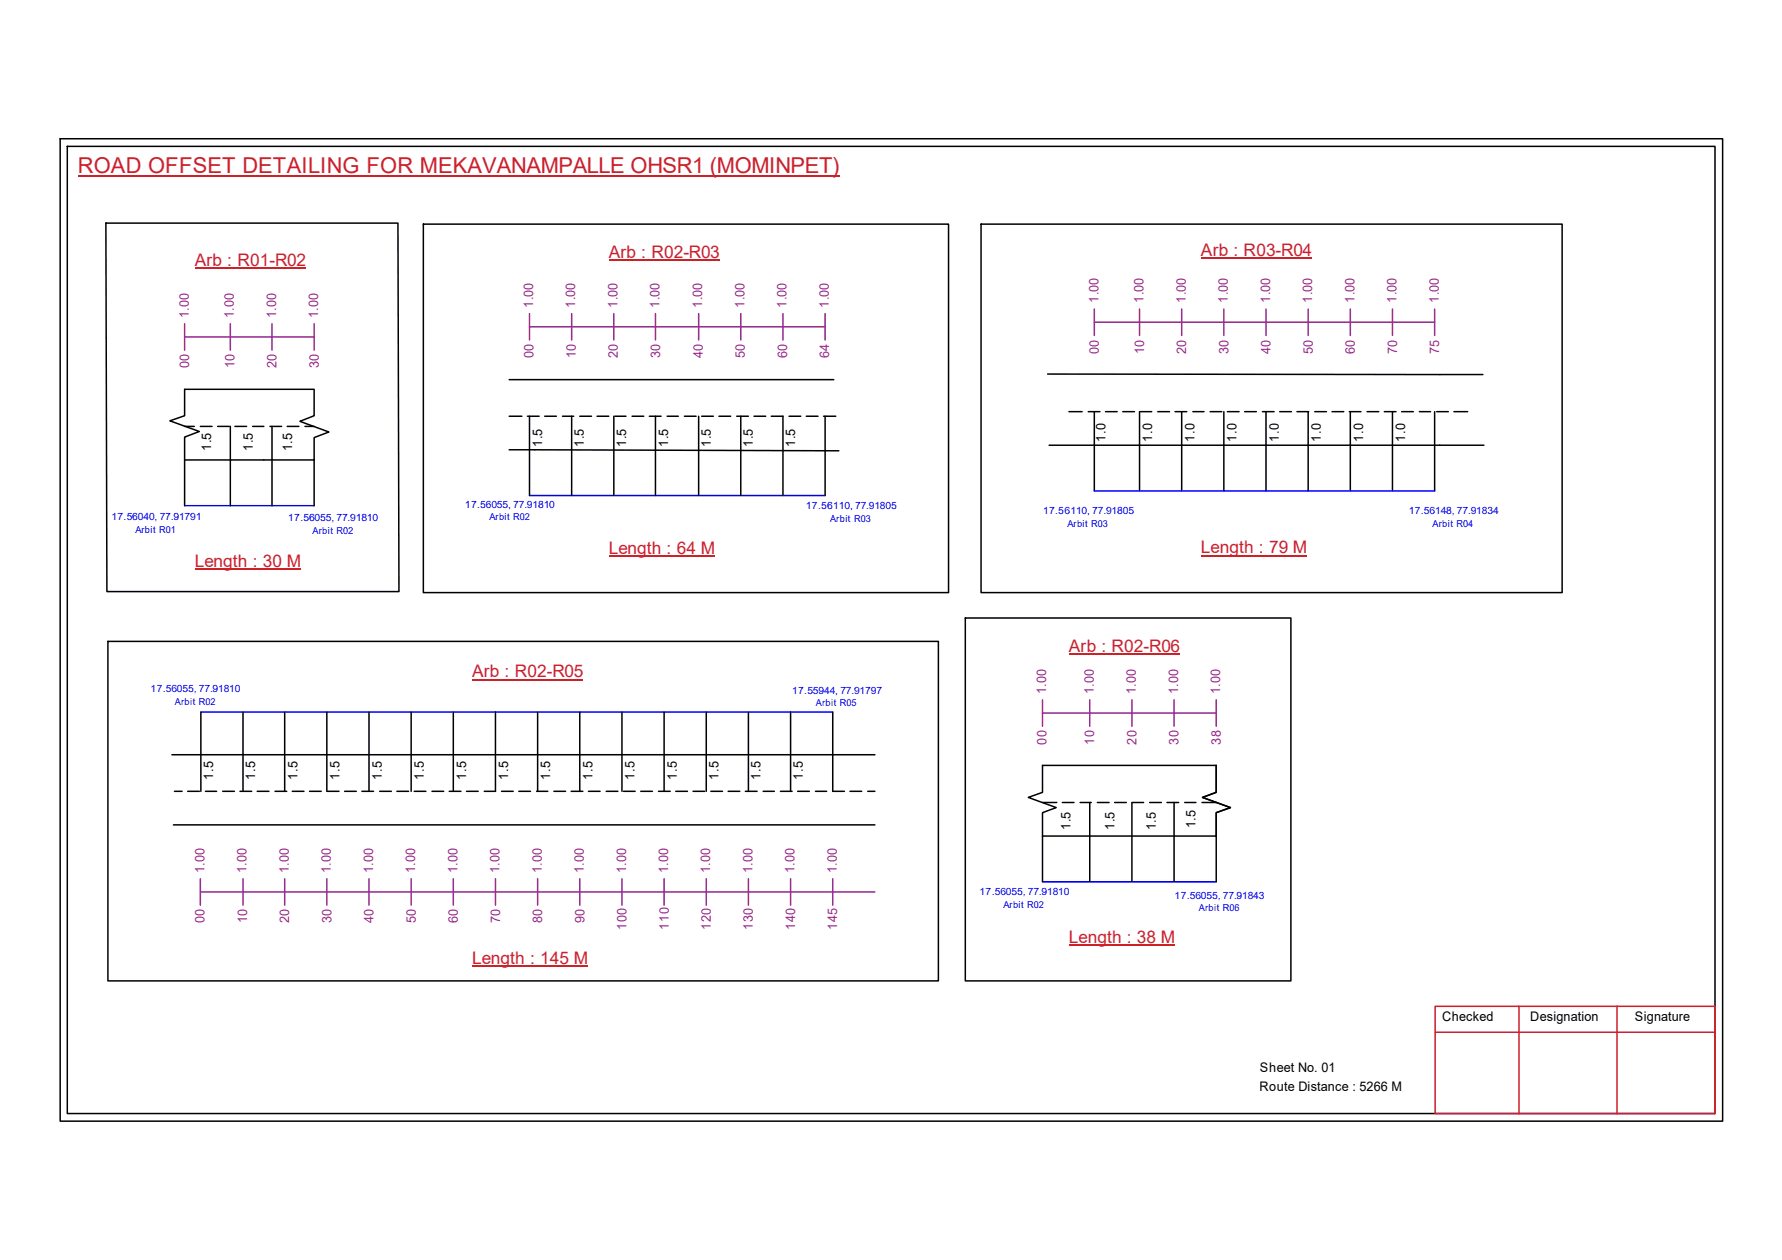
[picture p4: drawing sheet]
<svg xmlns="http://www.w3.org/2000/svg" width="297mm" height="210mm" viewBox="0 0 297 210" stroke-linecap="round" stroke-linejoin="round" font-family="sans-serif">
<g fill="none" stroke="#000" stroke-width=".25">
<path d="M10 23.1h277.1v163.7h-277.1zM11.2 24.4h274.7v161.1h-274.7zM17.6 37.2h48.7l.2 61.4h-48.7zM70.6 37.3h87.5v61.4h-87.5zM163.5 37.3h96.9v61.4h-96.9zM30.8 76.6h21.6M30.8 71h1.6M30.8 76.6v7.6M33.4 71h1.9M36.3 71h1.9M38.4 71v13.2M39.2 71h1.9"/>
<path d="M42.1 71h1.9M45 71h1.9M45.3 71v13.2M47.9 71h1.9M50.8 71h1.6M52.4 64.9h-21.6v4.4l-2.5 .8 4.9 1.8-2.4 .9v3.8M52.4 64.9v4.4l-2.4 .9 4.8 1.8-2.4 .9v3.7M52.4 76.6v7.6M84.9 74.9l54.9 .2M84.9 69.3h2.1M84.9 63.2h54.1M87.9 69.3h2"/>
<path d="M88.3 69.3v13.2M90.8 69.3h1.9M93.8 69.3h1.8M95.3 69.3v13.2M96.6 69.3h2M99.5 69.3h2M102.3 69.3v13.2M102.5 69.3h1.8M105.4 69.3h1.9M108.2 69.3h2M109.3 69.3v13.2M111.2 69.3h1.9"/>
<path d="M114.1 69.3h1.9M116.5 69.3v13.2M117 69.3h1.9M119.8 69.3h2M122.8 69.3h2M123.5 69.3v13.2M125.7 69.3h1.9M128.6 69.3h1.9v13.2M131.5 69.3h2M134.4 69.3h2M137.3 69.3h2M137.5 69.3v13.2"/>
<path d="M174.6 62.3l72.6 .1M174.9 74.2h72.5M178.2 68.6h2.2M181.4 68.6h1.9M182.4 68.6v13.2M184.3 68.6h1.9M187.2 68.6h1.9M189.9 68.6v13.2M190.1 68.6h1.9M193 68.6h1.9M195.9 68.6h1.9M197 68.6v13.2"/>
<path d="M198.8 68.6h1.9M201.7 68.6h2M204 68.6v13.2M204.6 68.6h1.9M207.5 68.6h1.9M210.4 68.6h2M211 68.6v13.2M213.3 68.6h2M216.2 68.6h1.9M218.1 68.6v13.2M219.2 68.6h1.9M222 68.6h2"/>
<path d="M224.9 68.6h2M225.1 68.6v13.2M227.9 68.6h1.9M230.8 68.6h1.9M232.1 68.6v13.2M233.6 68.6h2M236.6 68.6h1.9M239.1 68.6v13.2M239.5 68.6h1.9M242.4 68.6h2.2M18 106.8h138.4v56.6h-138.4zM33.5 118.6v13.2"/>
<path d="M40.5 118.6v13.2M47.5 118.6v13.2M54.5 118.6v13.2M61.5 118.6v13.2M68.5 118.6v13.2M75.6 118.6v13.2M82.6 118.6v13.2h-1.9M89.6 118.6v13.2M96.6 118.6v13.2M103.7 118.6v13.2M110.7 118.6v13.2M117.7 118.6v13.2"/>
<path d="M124.8 118.6v13.2M131.8 118.6v13.2M138.8 118.6v13.2h2M160.9 103h54.3v60.4h-54.3zM28.7 125.7h117.1M28.9 137.4h116.9M29.1 131.8h1.2M31.3 131.8h1.9M34.2 131.8h1.9M37.1 131.8h2M40 131.8h1.9M42.9 131.8h1.9"/>
<path d="M45.8 131.8h2M48.7 131.8h2M51.6 131.8h1.9M54.6 131.8h1.9M57.4 131.8h2M60.3 131.8h2M63.3 131.8h1.9M66.2 131.8h1.9M69 131.8h2M72 131.8h2M74.9 131.8h1.9M77.8 131.8h1.9"/>
<path d="M83.6 131.8h2M86.5 131.8h1.9M89.4 131.8h1.9M92.3 131.8h2M95.2 131.8h2M98.1 131.8h1.9M101 131.8h2M103.9 131.8h2M106.8 131.8h2M109.8 131.8h1.9M112.6 131.8h2M115.5 131.8h2"/>
<path d="M118.5 131.8h1.9M121.4 131.8h1.9M124.2 131.8h2M127.2 131.8h1.9M130.1 131.8h1.9M133 131.8h1.9M135.9 131.8h1.9M141.7 131.8h1.9M144.6 131.8h1.2M173.8 139.3v-3.9l2.3-.9-4.7-1.7 2.4-.8v-4.5h28.9v4.5l-2.3 .8 4.7 1.7-2.4 .9v3.9M173.8 139.3h28.9M173.8 133.7h2.3"/>
<path d="M173.8 139.3v7.6M177.1 133.7h1.9M180 133.7h1.9M181.6 133.7v13.2M182.9 133.7h2M185.8 133.7h1.9M188.7 133.7v13.2M188.8 133.7h1.8M191.6 133.7h2M194.5 133.7h2M195.7 133.7v13.2M197.5 133.7h1.8"/>
<path d="M200.4 133.7h2.3M202.7 139.3v7.6"/>
</g>
<path d="M239.2 167.6h46.7v17.9h-46.7zM239.2 172h46.7M253.2 167.6v17.9M269.5 167.6v17.9" fill="none" stroke="#cc1f26" stroke-width=".25"/>
<path d="M13 29.3h126.9" fill="none" stroke="#cd2027" stroke-width=".25"/>
<path d="M30.8 84.2h21.6M88.3 82.5h49.2M182.4 81.8h56.7M33.5 118.6h105.3M173.8 146.9h28.9" fill="none" stroke="#00f" stroke-width=".25"/>
<g fill="none" stroke="#93278f" stroke-width=".25">
<path d="M30.8 56.1h21.6M30.8 53.9v4.4M38.4 53.9v4.4M45.3 53.9v4.4M52.4 53.9v4.4M88.3 54.4h49.2M88.3 52.2v4.4M95.3 52.2v4.4M102.3 52.2v4.4M109.3 52.2v4.4M116.5 52.2v4.4M123.5 52.2v4.4"/>
<path d="M130.5 52.2v4.4M137.5 52.2v4.4M182.4 53.7h56.7M182.4 51.5v4.4M189.9 51.5v4.4M197 51.5v4.4M204 51.5v4.4M211 51.5v4.4M218.1 51.5v4.4M225.1 51.5v4.4M232.1 51.5v4.4M239.1 51.5v4.4"/>
<path d="M173.8 118.8h28.9M173.8 116.6v4.4M181.6 116.6v4.4M188.7 116.6v4.4M195.7 116.6v4.4M202.7 116.6v4.4M33.4 146.4v4.4M33.5 148.6h112.3M40.5 146.4v4.4M47.5 146.4v4.4M54.5 146.4v4.4M61.5 146.4v4.4"/>
<path d="M68.5 146.4v4.4M75.6 146.4v4.4M82.6 146.4v4.4M89.6 146.4v4.4M96.6 146.4v4.4M103.7 146.4v4.4M110.7 146.4v4.4M117.7 146.4v4.4M124.8 146.4v4.4M131.8 146.4v4.4M138.8 146.4v4.4"/>
</g>
<path d="M32.5 44.7h18.4M101.5 43.3h18.4M200.2 43h18.4M32.5 94.8h17.6M101.5 92.6h17.6M200.2 92.5h17.6M78.7 113.2h18.5M178.2 108.9h18.4M178.2 157.4h17.6M78.7 161h19.2" fill="none" stroke="#cd2027" stroke-width=".17"/>
<text font-size="3.6" fill="#cd2027" x="13" y="28.9">ROAD OFFSET DETAILING FOR MEKAVANAMPALLE OHSR1 (MOMINPET)</text>
<g font-size="2.9" fill="#cd2027">
<text x="32.5" y="44.4">Arb : R01-R02</text>
<text x="101.5" y="43">Arb : R02-R03</text>
<text x="200.2" y="42.7">Arb : R03-R04</text>
<text x="32.5" y="94.5">Length : 30 M</text>
<text x="101.5" y="92.3">Length : 64 M</text>
<text x="200.2" y="92.2">Length : 79 M</text>
<text x="78.7" y="112.9">Arb : R02-R05</text>
<text x="178.2" y="108.5">Arb : R02-R06</text>
<text x="78.7" y="160.6">Length : 145 M</text>
<text x="178.2" y="157.1">Length : 38 M</text>
</g>
<g font-size="2.2" fill="#93278f">
<text x="31.5" y="53" transform="rotate(-90 31.5 53)">1.00</text>
<text x="39" y="53" transform="rotate(-90 39 53)">1.00</text>
<text x="46" y="53" transform="rotate(-90 46 53)">1.00</text>
<text x="53" y="53" transform="rotate(-90 53 53)">1.00</text>
<text x="88.9" y="51.3" transform="rotate(-90 88.9 51.3)">1.00</text>
<text x="95.9" y="51.3" transform="rotate(-90 95.9 51.3)">1.00</text>
<text x="102.9" y="51.3" transform="rotate(-90 102.9 51.3)">1.00</text>
<text x="109.9" y="51.3" transform="rotate(-90 109.9 51.3)">1.00</text>
<text x="117" y="51.3" transform="rotate(-90 117 51.3)">1.00</text>
<text x="124.1" y="51.3" transform="rotate(-90 124.1 51.3)">1.00</text>
<text x="131.1" y="51.3" transform="rotate(-90 131.1 51.3)">1.00</text>
<text x="138.1" y="51.3" transform="rotate(-90 138.1 51.3)">1.00</text>
<text x="183.1" y="50.5" transform="rotate(-90 183.1 50.5)">1.00</text>
<text x="190.6" y="50.5" transform="rotate(-90 190.6 50.5)">1.00</text>
<text x="197.7" y="50.5" transform="rotate(-90 197.7 50.5)">1.00</text>
<text x="204.7" y="50.5" transform="rotate(-90 204.7 50.5)">1.00</text>
<text x="211.7" y="50.5" transform="rotate(-90 211.7 50.5)">1.00</text>
<text x="218.7" y="50.5" transform="rotate(-90 218.7 50.5)">1.00</text>
<text x="225.8" y="50.5" transform="rotate(-90 225.8 50.5)">1.00</text>
<text x="232.8" y="50.5" transform="rotate(-90 232.8 50.5)">1.00</text>
<text x="239.8" y="50.5" transform="rotate(-90 239.8 50.5)">1.00</text>
<text x="88.9" y="59.7" transform="rotate(-90 88.9 59.7)">00</text>
<text x="96" y="59.7" transform="rotate(-90 96 59.7)">10</text>
<text x="103" y="59.7" transform="rotate(-90 103 59.7)">20</text>
<text x="110" y="59.7" transform="rotate(-90 110 59.7)">30</text>
<text x="117.1" y="59.7" transform="rotate(-90 117.1 59.7)">40</text>
<text x="124.2" y="59.7" transform="rotate(-90 124.2 59.7)">50</text>
<text x="131.2" y="59.7" transform="rotate(-90 131.2 59.7)">60</text>
<text x="138.2" y="59.7" transform="rotate(-90 138.2 59.7)">64</text>
<text x="183.2" y="58.9" transform="rotate(-90 183.2 58.9)">00</text>
<text x="190.7" y="58.9" transform="rotate(-90 190.7 58.9)">10</text>
<text x="197.7" y="58.9" transform="rotate(-90 197.7 58.9)">20</text>
<text x="204.8" y="58.9" transform="rotate(-90 204.8 58.9)">30</text>
<text x="211.8" y="58.9" transform="rotate(-90 211.8 58.9)">40</text>
<text x="218.8" y="58.9" transform="rotate(-90 218.8 58.9)">50</text>
<text x="225.8" y="58.9" transform="rotate(-90 225.8 58.9)">60</text>
<text x="232.9" y="58.9" transform="rotate(-90 232.9 58.9)">70</text>
<text x="239.9" y="58.9" transform="rotate(-90 239.9 58.9)">75</text>
<text x="31.5" y="61.4" transform="rotate(-90 31.5 61.4)">00</text>
<text x="39.1" y="61.4" transform="rotate(-90 39.1 61.4)">10</text>
<text x="46.1" y="61.4" transform="rotate(-90 46.1 61.4)">20</text>
<text x="53.1" y="61.4" transform="rotate(-90 53.1 61.4)">30</text>
<text x="174.4" y="115.7" transform="rotate(-90 174.4 115.7)">1.00</text>
<text x="182.3" y="115.7" transform="rotate(-90 182.3 115.7)">1.00</text>
<text x="189.4" y="115.7" transform="rotate(-90 189.4 115.7)">1.00</text>
<text x="196.4" y="115.7" transform="rotate(-90 196.4 115.7)">1.00</text>
<text x="203.4" y="115.7" transform="rotate(-90 203.4 115.7)">1.00</text>
<text x="174.5" y="124" transform="rotate(-90 174.5 124)">00</text>
<text x="182.4" y="124" transform="rotate(-90 182.4 124)">10</text>
<text x="189.4" y="124" transform="rotate(-90 189.4 124)">20</text>
<text x="196.5" y="124" transform="rotate(-90 196.5 124)">30</text>
<text x="203.5" y="124" transform="rotate(-90 203.5 124)">38</text>
<text x="34.1" y="145.5" transform="rotate(-90 34.1 145.5)">1.00</text>
<text x="41.1" y="145.5" transform="rotate(-90 41.1 145.5)">1.00</text>
<text x="48.1" y="145.5" transform="rotate(-90 48.1 145.5)">1.00</text>
<text x="55.2" y="145.5" transform="rotate(-90 55.2 145.5)">1.00</text>
<text x="62.2" y="145.5" transform="rotate(-90 62.2 145.5)">1.00</text>
<text x="69.2" y="145.5" transform="rotate(-90 69.2 145.5)">1.00</text>
<text x="76.2" y="145.5" transform="rotate(-90 76.2 145.5)">1.00</text>
<text x="83.3" y="145.5" transform="rotate(-90 83.3 145.5)">1.00</text>
<text x="90.3" y="145.5" transform="rotate(-90 90.3 145.5)">1.00</text>
<text x="97.3" y="145.5" transform="rotate(-90 97.3 145.5)">1.00</text>
<text x="104.3" y="145.5" transform="rotate(-90 104.3 145.5)">1.00</text>
<text x="111.4" y="145.5" transform="rotate(-90 111.4 145.5)">1.00</text>
<text x="118.4" y="145.5" transform="rotate(-90 118.4 145.5)">1.00</text>
<text x="125.4" y="145.5" transform="rotate(-90 125.4 145.5)">1.00</text>
<text x="132.5" y="145.5" transform="rotate(-90 132.5 145.5)">1.00</text>
<text x="139.5" y="145.5" transform="rotate(-90 139.5 145.5)">1.00</text>
<text x="34.1" y="153.8" transform="rotate(-90 34.1 153.8)">00</text>
<text x="41.2" y="153.8" transform="rotate(-90 41.2 153.8)">10</text>
<text x="48.2" y="153.8" transform="rotate(-90 48.2 153.8)">20</text>
<text x="55.2" y="153.8" transform="rotate(-90 55.2 153.8)">30</text>
<text x="62.3" y="153.8" transform="rotate(-90 62.3 153.8)">40</text>
<text x="69.3" y="153.8" transform="rotate(-90 69.3 153.8)">50</text>
<text x="76.3" y="153.8" transform="rotate(-90 76.3 153.8)">60</text>
<text x="83.4" y="153.8" transform="rotate(-90 83.4 153.8)">70</text>
<text x="90.4" y="153.8" transform="rotate(-90 90.4 153.8)">80</text>
<text x="97.4" y="153.8" transform="rotate(-90 97.4 153.8)">90</text>
<text x="104.4" y="154.9" transform="rotate(-90 104.4 154.9)">100</text>
<text x="111.5" y="154.9" transform="rotate(-90 111.5 154.9)">110</text>
<text x="118.5" y="154.9" transform="rotate(-90 118.5 154.9)">120</text>
<text x="125.5" y="154.9" transform="rotate(-90 125.5 154.9)">130</text>
<text x="132.5" y="154.9" transform="rotate(-90 132.5 154.9)">140</text>
<text x="139.6" y="154.9" transform="rotate(-90 139.6 154.9)">145</text>
</g>
<g font-size="2.2">
<text x="35.2" y="75.1" transform="rotate(-90 35.2 75.1)">1.5</text>
<text x="42.1" y="75.1" transform="rotate(-90 42.1 75.1)">1.5</text>
<text x="48.7" y="75.2" transform="rotate(-90 48.7 75.2)">1.5</text>
<text x="90.4" y="74.4" transform="rotate(-90 90.4 74.4)">1.5</text>
<text x="97.3" y="74.4" transform="rotate(-90 97.3 74.4)">1.5</text>
<text x="104.3" y="74.4" transform="rotate(-90 104.3 74.4)">1.5</text>
<text x="111.4" y="74.4" transform="rotate(-90 111.4 74.4)">1.5</text>
<text x="118.5" y="74.4" transform="rotate(-90 118.5 74.4)">1.5</text>
<text x="125.5" y="74.4" transform="rotate(-90 125.5 74.4)">1.5</text>
<text x="132.5" y="74.4" transform="rotate(-90 132.5 74.4)">1.5</text>
<text x="184.3" y="73.6" transform="rotate(-90 184.3 73.6)">1.0</text>
<text x="192.1" y="73.6" transform="rotate(-90 192.1 73.6)">1.0</text>
<text x="199.1" y="73.6" transform="rotate(-90 199.1 73.6)">1.0</text>
<text x="206.1" y="73.6" transform="rotate(-90 206.1 73.6)">1.0</text>
<text x="213.1" y="73.6" transform="rotate(-90 213.1 73.6)">1.0</text>
<text x="220.2" y="73.6" transform="rotate(-90 220.2 73.6)">1.0</text>
<text x="227.2" y="73.6" transform="rotate(-90 227.2 73.6)">1.0</text>
<text x="234.2" y="73.6" transform="rotate(-90 234.2 73.6)">1.0</text>
<text x="35.5" y="129.9" transform="rotate(-90 35.5 129.9)">1.5</text>
<text x="42.5" y="129.9" transform="rotate(-90 42.5 129.9)">1.5</text>
<text x="49.6" y="129.9" transform="rotate(-90 49.6 129.9)">1.5</text>
<text x="56.6" y="129.9" transform="rotate(-90 56.6 129.9)">1.5</text>
<text x="63.6" y="129.9" transform="rotate(-90 63.6 129.9)">1.5</text>
<text x="70.7" y="129.9" transform="rotate(-90 70.7 129.9)">1.5</text>
<text x="77.7" y="129.9" transform="rotate(-90 77.7 129.9)">1.5</text>
<text x="84.7" y="129.9" transform="rotate(-90 84.7 129.9)">1.5</text>
<text x="91.7" y="129.9" transform="rotate(-90 91.7 129.9)">1.5</text>
<text x="98.8" y="129.9" transform="rotate(-90 98.8 129.9)">1.5</text>
<text x="105.8" y="129.9" transform="rotate(-90 105.8 129.9)">1.5</text>
<text x="112.8" y="129.9" transform="rotate(-90 112.8 129.9)">1.5</text>
<text x="119.8" y="129.9" transform="rotate(-90 119.8 129.9)">1.5</text>
<text x="126.8" y="129.9" transform="rotate(-90 126.8 129.9)">1.5</text>
<text x="133.8" y="129.9" transform="rotate(-90 133.8 129.9)">1.5</text>
<text x="178.4" y="138.3" transform="rotate(-90 178.4 138.3)">1.5</text>
<text x="185.8" y="138.3" transform="rotate(-90 185.8 138.3)">1.5</text>
<text x="192.7" y="138.3" transform="rotate(-90 192.7 138.3)">1.5</text>
<text x="199.3" y="138" transform="rotate(-90 199.3 138)">1.5</text>
<text x="240.4" y="170.1">Checked</text>
<text x="255.1" y="170.1">Designation</text>
<text x="272.5" y="170.1">Signature</text>
<text x="210" y="178.6">Sheet No. 01</text>
<text x="209.9" y="181.7">Route Distance : 5266 M</text>
</g>
<g font-size="1.7" fill="#00f">
<text x="18.6" y="86.6">17.56040, 77.91791</text>
<text x="48" y="86.9">17.56055, 77.91810</text>
<text x="77.5" y="84.6">17.56055, 77.91810</text>
<text x="134.3" y="84.8">17.56110, 77.91805</text>
<text x="173.9" y="85.6">17.56110, 77.91805</text>
<text x="234.8" y="85.6">17.56148, 77.91834</text>
<text x="25.1" y="115.3">17.56055, 77.91810</text>
<text x="132" y="115.6">17.55944, 77.91797</text>
<text x="163.3" y="149.1">17.56055, 77.91810</text>
<text x="195.8" y="149.7">17.56055, 77.91843</text>
</g>
<g font-size="1.6" fill="#00f">
<text x="22.6" y="88.7">Arbit R01</text>
<text x="52.1" y="89">Arbit R02</text>
<text x="81.6" y="86.7">Arbit R02</text>
<text x="138.4" y="87">Arbit R03</text>
<text x="177.9" y="87.7">Arbit R03</text>
<text x="238.8" y="87.7">Arbit R04</text>
<text x="29.2" y="117.4">Arbit R02</text>
<text x="136" y="117.7">Arbit R05</text>
<text x="167.3" y="151.3">Arbit R02</text>
<text x="199.9" y="151.8">Arbit R06</text>
</g>
</svg>
